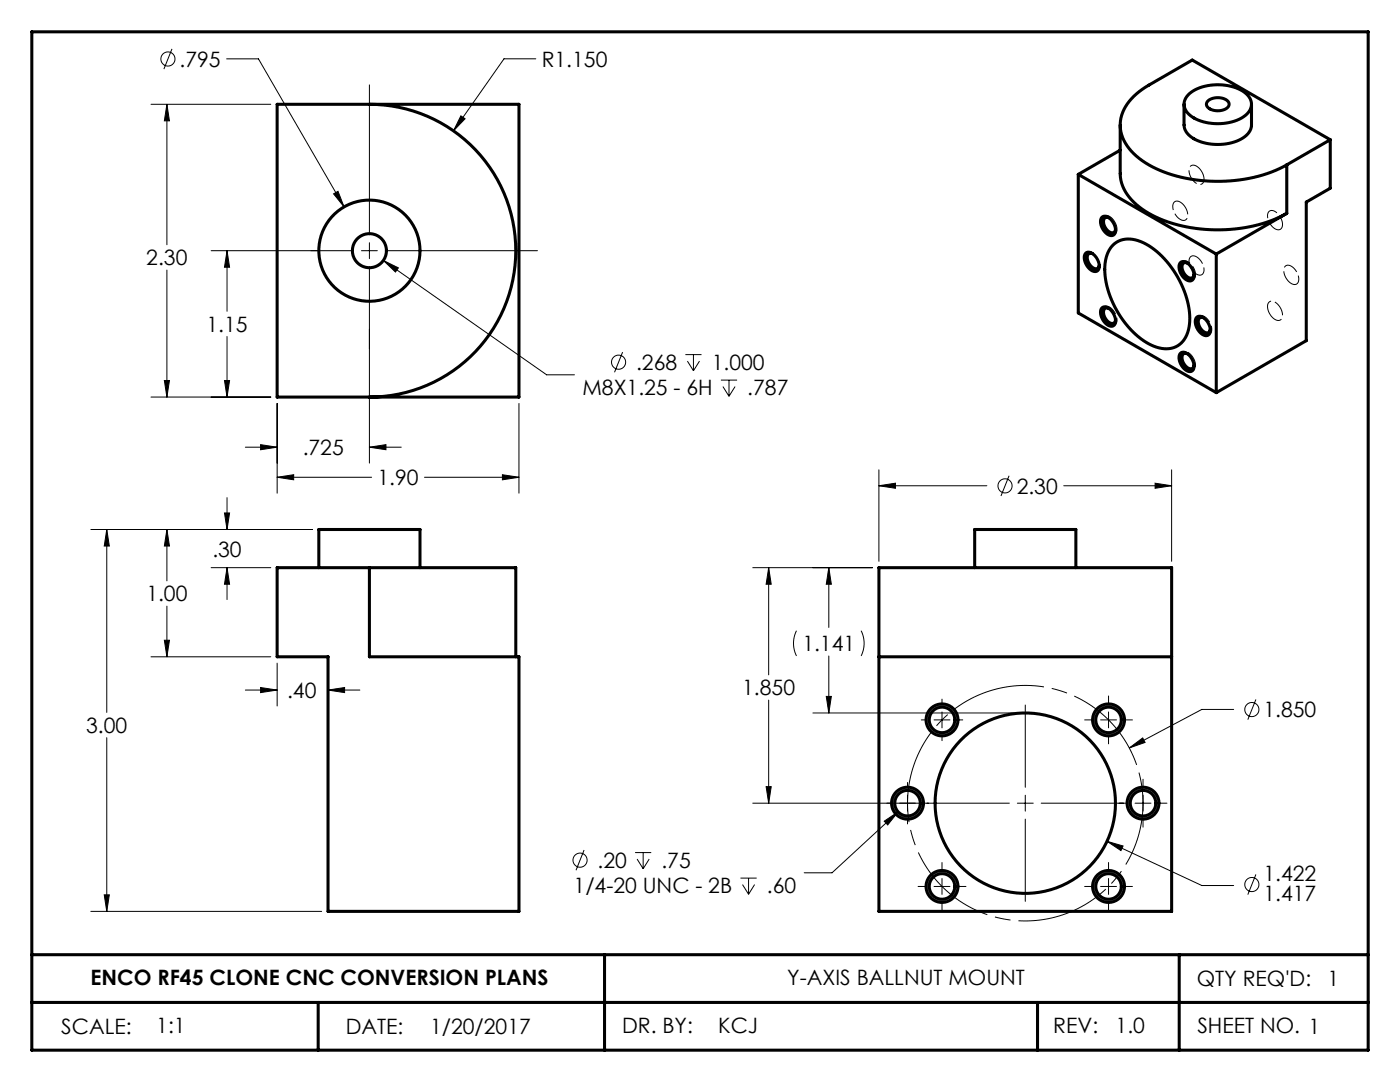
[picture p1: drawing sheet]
<svg xmlns="http://www.w3.org/2000/svg" width="279mm" height="216mm" viewBox="0 0 279 216" stroke-linecap="round" stroke-linejoin="round" font-family="sans-serif">
<g fill="none" stroke="#000" stroke-width=".2">
<path d="M34.3 9.8l-1.6 4M45.2 11.7h6.4l17.1 29.6M73.7 16.9v29.9M106.9 11.7h-6.3l-10.1 14.4M30.1 20.8h23.9M33.3 20.8l.5 3.3h-1zM33.3 20.8v28M66.6 38.7l.9-.5 1.2 3.1zM92 23.1l.8 .6-2.3 2.4zM33.3 53.9v25.3M42.1 50h28.4M45.3 50l.5 3.3h-1z"/>
<path d="M45.3 50v12.1M72.1 50h3.2M73.7 48.4v3.2M73.7 53.2v39.2M76.5 52l3 1.5-.6 .8zM76.5 52l32.6 22.8h5.6M76.9 50h30.4M30.1 79.2h23.9M32.8 75.9h1l-.5 3.3zM44.8 75.9h1l-.5 3.3zM45.3 67.1v12.1M124.3 70.3l-1.7 4"/>
<path d="M136.8 70.8h3.2M137.2 72l1.2 2M138.4 70.8v3.2M139.6 72l-1.2 2M143.9 75.8h3.2M144.3 77.1l1.2 2M145.5 75.8v3.3M146.7 77.1l-1.2 2M45.3 99.3v6.4M49 89.2h6.3M52 88.7l3.3 .5-3.3 .5zM55.3 95.2l3.3-.5v1z"/>
<path d="M55.3 80.5v17.9M55.3 95.2h18.9M73.7 89.2l3.3-.5v1zM73.7 89.2h6.4M84.7 95.2h18.9M100.3 94.7l3.3 .5-3.3 .5zM103.6 80.5v17.9M175.4 96.9l3.3-.5v1zM175.4 93.8v18.2M175.4 96.9h21.5M201.4 94.9l-1.6 4.1M212.3 96.9h21.5"/>
<path d="M230.5 96.4l3.3 .5-3.3 .5zM233.8 93.8v18.2M18.1 105.7h44.3M21.3 105.7l.5 3.3h-1zM21.3 105.7v36.5M33.3 105.7l.5 3.3h-1zM33.3 105.7v10.2M42.1 113.3h11.9M44.8 102.4h1l-.5 3.3zM45.3 113.3l.5 3.3h-1zM45.3 113.3v6.3M150.2 113.3h23.9"/>
<path d="M153.4 113.3l.5 3.3h-1zM153.4 113.3v21.4M165.4 113.3l.5 3.3h-1zM165.4 113.3v11.9M30.1 131.1h23.9M32.8 127.8h1l-.5 3.3zM33.3 120.9v10.2M49 137.7h6.3M52 137.2l3.3 .5-3.3 .5zM55.3 132.3v8.6M65.5 137.7l3.3-.5v1zM65.5 132.3v8.6"/>
<path d="M65.5 137.7h6.3M153.4 139.7v20.6M159 125.8a5.6 5.6 0 0 0 0 5.1M164.9 139h1l-.5 3.3zM165.4 130.9v11.4M171.9 125.8a5.6 5.6 0 0 1 0 5.1M188 139.5v1M221.2 138.9v1.6M250.6 139.6l-1.6 4M21.3 147.2v34.7M152.9 157h1l-.5 3.3zM162.2 142.3h41.1"/>
<path d="M181.1 156.1v1M181.1 158.7v3.2M183.9 143.6h.9M186.4 143.6h3.2M188 142.1v3.1M188 146.8v1M191.2 143.6h.9M204.6 140.7v16.4M204.6 158.7v3.2M216.5 143.6h1.6M219.6 143.6h3.2M221.2 142.1v3.1"/>
<path d="M221.2 146.8v1.6M224.4 143.6h1.6M225.4 149.2l2.7-2 .4 .9zM228.1 155.5v1.6M228.1 158.7v3.2M246.2 141.6h-6.3l-14.5 7.6M20.8 178.6h1l-.5 3.3zM116.6 169.6l-1.6 4.1M126.7 170.1h3.3M127.1 171.4l1.3 1.9M128.4 170.1v3.2M129.6 171.4l-1.2 1.9"/>
<path d="M147.8 175.2h3.2M148.2 176.5l1.2 1.9M149.4 175.2v3.2M150.2 160.3h33.6M150.6 176.5l-1.2 1.9M176.5 163.9l2.7-1.9-2 2.6zM179.2 162l-13.1 12.2h-5.6M181.1 163.4v1M183.2 176.9h1.6M184.3 160.3h17.1M186.4 176.9h3.2M188 172.1v1.6"/>
<path d="M188 175.3v3.2M191.2 176.9h1.6M203 160.3h3.2M204.6 163.4v16.5M207.8 160.3h17.1M216.5 176.9h1.6M219.6 176.9h3.2M220.9 167.9l3.2 .9-.4 .9zM220.9 167.9l19 8.8h6.3M221.2 172.1v1.6M221.2 175.3v3.2M224.4 176.9h1.6"/>
<path d="M226.5 160.3h3.2M228.1 163.4v1.6M231.3 160.3h1.6M250.6 174.5l-1.6 4M18.1 181.9h46.1M188 180.1v1.6M221.2 180.1v1.6"/>
<circle cx="33.5" cy="11.8" r="1.41"/>
<circle cx="123.5" cy="72.3" r="1.41"/>
<circle cx="200.6" cy="96.9" r="1.41"/>
<circle cx="249.8" cy="141.6" r="1.41"/>
<circle cx="115.8" cy="171.6" r="1.41"/>
<circle cx="249.8" cy="176.5" r="1.41"/>
</g>
<path d="M227.1 153.4a23.5 23.5 0 0 0-39.3-9.5 23.5 23.5 0 0 0 10.6 39 23.5 23.5 0 0 0 29.1-28.2l-.4-1.3" fill="none" stroke="#000" stroke-width=".2" stroke-dasharray="19 1.6 3.2 1.6" stroke-dashoffset="24.6" stroke-linecap="butt"/>
<path d="M181.1 157.1a3.2 3.2 0 0 0-2.8 4.7 3.2 3.2 0 0 0 5.5 .2 3.2 3.2 0 0 0-2.4-4.9h-.3M190.2 141.4a3.2 3.2 0 0 0-5.2 1.4 3.2 3.2 0 0 0 3.7 4 3.2 3.2 0 0 0 1.7-5.2l-.2-.2M190.2 141.4a3.2 3.2 0 0 1-1.3 5.3 3.2 3.2 0 0 1-4-3.7 3.2 3.2 0 0 1 5.2-1.8l.1 .2M223.5 145.9a3.2 3.2 0 0 0-1.4-5.3 3.2 3.2 0 0 0-4 3.7 3.2 3.2 0 0 0 5.2 1.8l.2-.2M223.5 145.9a3.2 3.2 0 0 1-5.3-1.4 3.2 3.2 0 0 1 3.7-4 3.2 3.2 0 0 1 1.8 5.2l-.2 .2M185.8 174.6a3.2 3.2 0 0 0 1.3 5.3 3.2 3.2 0 0 0 4-3.7 3.2 3.2 0 0 0-5.2-1.7l-.1 .1M185.8 174.6a3.2 3.2 0 0 1 5.2 1.4 3.2 3.2 0 0 1-3.6 4 3.2 3.2 0 0 1-1.8-5.2l.2-.2M219 179.1a3.2 3.2 0 0 0 5.3-1.3 3.2 3.2 0 0 0-3.7-4 3.2 3.2 0 0 0-1.8 5.1l.2 .2M219 179.1a3.2 3.2 0 0 1 1.3-5.3 3.2 3.2 0 0 1 4 3.7 3.2 3.2 0 0 1-5.1 1.8l-.2-.2M228.1 163.4a3.2 3.2 0 0 0 2.8-4.7 3.2 3.2 0 0 0-5.5-.2 3.2 3.2 0 0 0 2.5 4.9h.2M228.1 163.4a3.2 3.2 0 0 1-2.8-4.7 3.2 3.2 0 0 1 5.5-.2 3.2 3.2 0 0 1-2.4 4.9h-.3" fill="none" stroke="#000" stroke-width=".2" stroke-dasharray="3.2 .8" stroke-dashoffset="1.5" stroke-linecap="butt"/>
<path d="M239.9 34.3a1.78 1.78 0 0 0-2.3-1.2 2.52 2.52 0 0 0 .9 3.3 1.02 1.02 0 0 0 1.4 .3 1.02 1.02 0 0 0 .4-1.3l-.4-1.1M222.5 44.3a1.77 1.77 0 0 1-.1 2.5 2.52 2.52 0 0 1-2.4-2.4 1.02 1.02 0 0 1 .4-1.3 1.02 1.02 0 0 1 1.3 .3l.8 .9M235.5 40.3a.98 .98 0 0 0-1.2 0 .98 .98 0 0 0-.2 1.2 2.69 2.69 0 0 0 2.3 2.5 1.44 1.44 0 0 0 .4-2.2l-.5-.9-.8-.6M237.7 51.1a2.13 2.13 0 0 0 .4 3 1.27 1.27 0 0 0 2 .4 2.74 2.74 0 0 0-2.1-3.4h-.3M238.2 55.8a2.13 2.13 0 0 1-2.4-1.8 1.27 1.27 0 0 1 .6-2 2.74 2.74 0 0 1 1.9 3.6l-.1 .2M255.5 45.8a2.13 2.13 0 0 0-.3-3 1.27 1.27 0 0 0-2.1-.5 2.74 2.74 0 0 0 2.2 3.5h.2M257.7 56.6a.97 .97 0 0 0 1.2 0 .97 .97 0 0 0 .3-1.2 2.69 2.69 0 0 0-2.3-2.5 1.44 1.44 0 0 0-.4 2.2l.5 .9 .7 .6M220.4 61.2a2.14 2.14 0 0 1 2.4 1.7 1.27 1.27 0 0 1-.7 2 2.74 2.74 0 0 1-1.9-3.6l.2-.1M236 72.7a1.77 1.77 0 0 1 .1-2.5 2.52 2.52 0 0 1 2.5 2.4 1.02 1.02 0 0 1-.4 1.3 1.02 1.02 0 0 1-1.4-.3l-.8-.9M240.3 66.6a2.78 2.78 0 0 1-1.2-3.4 1.44 1.44 0 0 1 2.1 .7 2.07 2.07 0 0 1 .2 2.8l-.5 .1-.6-.2M253.4 62.6a1.78 1.78 0 0 0 2.2 1.2 2.52 2.52 0 0 0-.9-3.3 1.02 1.02 0 0 0-1.3-.3 1.02 1.02 0 0 0-.4 1.3l.4 1.1" fill="none" stroke="#000" stroke-width=".2" stroke-dasharray="3.2 .8" stroke-dashoffset=".2" stroke-linecap="butt"/>
<g fill="none" stroke="#000" stroke-width=".61">
<path d="M6.3 6.3h266.7v203.2h-266.7zM237.1 18.9a9.7 9.7 0 0 1 9.6-1.4 3.9 3.9 0 0 1 3.1 3.4 4.3 4.3 0 0 1-3.5 3.3 9.8 9.8 0 0 1-9.1-1.5 2.54 2.54 0 0 1-.1-3.8zM55.3 20.8h48.3v58.4h-48.3zM73.7 20.8a29.2 29.2 0 0 1 29.2 29.2 29.2 29.2 0 0 1-29.2 29.2M215.2 34.8l27.5 15.9M215.2 34.8v27.6l27.5 15.9M223.6 24.9v9.7a9 9 0 0 0 4.3 7.1 28.2 28.2 0 0 0 18.6 4 26.4 26.4 0 0 0 10.3-3.1M223.6 30l-8.4 4.8M236.3 20.8v4.1a3.8 3.8 0 0 0 2.9 3.2 10.1 10.1 0 0 0 9.6-1.1l.7-.9 .2-.7 .1-4.6M241.1 20.1a3.2 3.2 0 0 1 4.1 .3 1.23 1.23 0 0 1-1.3 1.6 2.74 2.74 0 0 1-3.1-1v-.4zM256.8 32.9v9.7M265.5 27.9l-27.6-15.9-8.6 5a10 10 0 0 0-5.7 7.7 8.9 8.9 0 0 0 4.3 7.3 28.2 28.2 0 0 0 18.6 4 26.3 26.3 0 0 0 10.3-3.1"/>
<path d="M265.5 27.9l-8.7 5M265.5 27.9v9.7l-4.8 2.7v27.7l-18 10.3M216.7 50.5a1.61 1.61 0 0 1 2.1 .9 2.1 2.1 0 0 1 .2 2.7 2.11 2.11 0 0 1-2.4-1.7 1.72 1.72 0 0 1 .1-1.9zM218 50.6a.79 .79 0 0 0-.9 .2 .79 .79 0 0 0-.1 1 1.98 1.98 0 0 0 2 1.8l.2-.2 .2-.5M220 43.3a1.61 1.61 0 0 1 2 .9 2.1 2.1 0 0 1 .2 2.7 2.11 2.11 0 0 1-2.4-1.7 1.72 1.72 0 0 1 .2-1.9zM221.3 43.4a.79 .79 0 0 0-1 .2 .79 .79 0 0 0 0 1 1.98 1.98 0 0 0 1.9 1.8l.3-.2 .1-.4M222.2 48.9a5.1 5.1 0 0 1 5.9-.5 18.3 18.3 0 0 1 9.3 15.8 5.2 5.2 0 0 1-3.6 5.3 8.6 8.6 0 0 1-7.3-2.9 18.3 18.3 0 0 1-6-14.1 6 6 0 0 1 1.7-3.6zM235.6 52.3a1.61 1.61 0 0 1 2.1 1 2.1 2.1 0 0 1 .2 2.6 2.11 2.11 0 0 1-2.4-1.6 1.72 1.72 0 0 1 .1-2zM237 52.5a.8 .8 0 0 0-1 .2 .8 .8 0 0 0-.1 .9 1.98 1.98 0 0 0 2 1.9l.2-.3 .2-.4M242.7 50.7v27.6M256.8 42.6l-14.1 8.1M220 61.4a1.61 1.61 0 0 1 2 .9 2.1 2.1 0 0 1 .2 2.7 2.1 2.1 0 0 1-2.4-1.7 1.72 1.72 0 0 1 .2-1.9z"/>
<path d="M221.3 61.5a.79 .79 0 0 0-1 .2 .79 .79 0 0 0 0 1 1.98 1.98 0 0 0 1.9 1.8l.3-.2 .1-.5M235.6 70.4a1.61 1.61 0 0 1 2.1 1 2.11 2.11 0 0 1 .2 2.6 2.11 2.11 0 0 1-2.4-1.6 1.72 1.72 0 0 1 .1-2zM237 70.6a.79 .79 0 0 0-1 .2 .79 .79 0 0 0-.1 .9 1.98 1.98 0 0 0 2 1.8l.2-.2 .2-.4M238.9 63.3a1.61 1.61 0 0 1 2.1 .9 2.11 2.11 0 0 1 .1 2.7 2.11 2.11 0 0 1-2.4-1.7 1.72 1.72 0 0 1 .2-1.9zM240.2 63.4a.79 .79 0 0 0-1 .2 .79 .79 0 0 0 0 .9 1.98 1.98 0 0 0 1.9 1.9l.3-.2 .1-.5M63.6 113.3v-7.6h20.2v7.6M73.7 113.3v17.8h29.9v50.8h-38.1v-50.8h-10.2v-17.8h47.6v17.8M175.4 113.3h58.4v68.6h-58.4zM194.5 113.3v-7.6h20.2v7.6M175.4 131.1h58.4M6.3 190.5h266.7M120.6 190.5v19"/>
<path d="M235.3 190.5v19M6.3 200h266.7M63.5 200v9.5M207.1 200v9.5"/>
<circle cx="73.7" cy="50" r="10.1"/>
<circle cx="73.7" cy="50" r="3.4"/>
<circle cx="188" cy="143.6" r="2.55"/>
<circle cx="188" cy="143.6" r="3.2"/>
<circle cx="221.2" cy="143.6" r="3.2"/>
<circle cx="221.2" cy="143.6" r="2.55"/>
<circle cx="181.1" cy="160.3" r="2.55"/>
<circle cx="181.1" cy="160.3" r="3.2"/>
<circle cx="188" cy="176.9" r="3.2"/>
<circle cx="188" cy="176.9" r="2.55"/>
<circle cx="204.6" cy="160.3" r="18"/>
<circle cx="221.2" cy="176.9" r="3.2"/>
<circle cx="221.2" cy="176.9" r="2.55"/>
<circle cx="228.1" cy="160.3" r="2.55"/>
<circle cx="228.1" cy="160.3" r="3.2"/>
</g>
<g fill="#000">
<path d="M225.4 149.2l2.7-2 .4 .9z"/>
<path d="M52 137.2l3.3 .5-3.3 .5zM65.5 137.7l3.3-.5v1zM20.8 178.6h1l-.5 3.3zM21.3 105.7l.5 3.3h-1zM33.3 105.7l.5 3.3h-1zM32.8 127.8h1l-.5 3.3zM44.8 102.4h1l-.5 3.3zM45.3 113.3l.5 3.3h-1zM175.4 96.9l3.3-.5v1zM230.5 96.4l3.3 .5-3.3 .5zM153.4 113.3l.5 3.3h-1zM152.9 157h1l-.5 3.3zM220.9 167.9l2.8 1.8 .4-.9zM176.5 163.9l.7 .7 2-2.6zM165.4 113.3l.5 3.3h-1zM164.9 139h1l-.5 3.3zM33.3 20.8l.5 3.3h-1zM32.8 75.9h1l-.5 3.3zM55.3 95.2l3.3-.5v1zM100.3 94.7l3.3 .5-3.3 .5zM66.6 38.7l2.1 2.6-1.2-3.1zM92 23.1l-1.5 3 2.3-2.4zM52 88.7l3.3 .5-3.3 .5zM73.7 89.2l3.3-.5v1zM76.5 52l2.4 2.3 .6-.8zM44.8 75.9h1l-.5 3.3zM45.3 50l.5 3.3h-1z"/>
</g>
<g font-size="4.2">
<text x="35.8" y="13.3">.795</text>
<text x="108.1" y="13.3">R1.150</text>
<text x="29.2" y="53">2.30</text>
<text x="41.2" y="66.2">1.15</text>
<text x="127" y="73.8">.268</text>
<text x="142" y="73.8">1.000</text>
<text x="116.2" y="78.9">M8X1.25 - 6H</text>
<text x="149.1" y="78.9">.787</text>
<text x="60.4" y="90.8">.725</text>
<text x="75.3" y="96.8">1.90</text>
<text x="202.9" y="98.5">2.30</text>
<text x="42.4" y="111.1">.30</text>
<text x="29.2" y="120">1.00</text>
<text x="160.1" y="130">1.141</text>
<text x="57.3" y="139.3">.40</text>
<text x="148.1" y="138.8">1.850</text>
<text x="252.2" y="143.1">1.850</text>
<text x="17.2" y="146.3">3.00</text>
<text x="119.3" y="173.2">.20</text>
<text x="132" y="173.2">.75</text>
<text x="114.5" y="178.3">1/4-20 UNC - 2B</text>
<text x="153" y="178.3">.60</text>
<text x="252.2" y="175.8">1.422</text>
<text x="252.2" y="179.9">1.417</text>
<text x="18.1" y="196.6">ENCO RF45 CLONE CNC CONVERSION PLANS</text>
<text x="157.1" y="196.6">Y-AXIS BALLNUT MOUNT</text>
<text x="238.9" y="196.8">QTY REQ'D:</text>
<text x="264.9" y="196.8">1</text>
<text x="12.2" y="206.3">SCALE:</text>
<text x="31.2" y="206.1">1:1</text>
<text x="69" y="206.3">DATE:</text>
<text x="85.8" y="206.3">1/20/2017</text>
<text x="124.2" y="206.1">DR. BY:</text>
<text x="143.3" y="206.1">KCJ</text>
<text x="210.2" y="206.2">REV:</text>
<text x="222.6" y="206.2">1.0</text>
<text x="239" y="206.2">SHEET NO. 1</text>
</g>
</svg>
